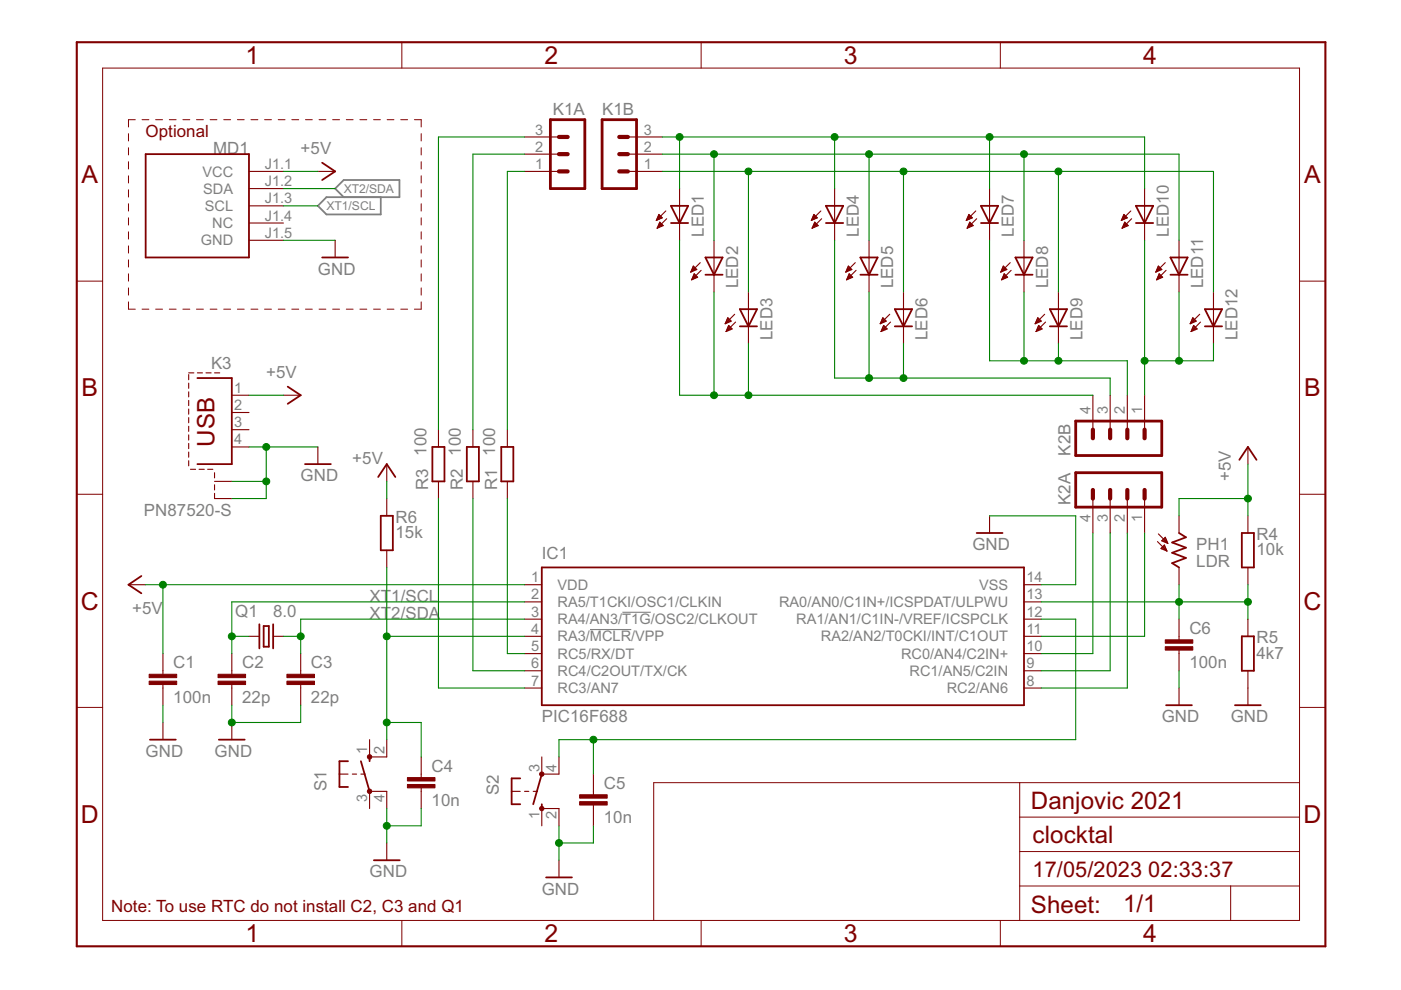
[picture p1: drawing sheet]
<svg xmlns="http://www.w3.org/2000/svg" width="297mm" height="210mm" viewBox="0 0 297 210" stroke-linecap="round" stroke-linejoin="round" font-family="sans-serif">
<path d="M125.1 133.5h8.7M132 129.8h6" fill="none" stroke="#808080" stroke-width=".23"/>
<path d="M72.9 41.8l-1.8-1.8 1.8-1.8h11.8v3.6h-15.5l-1.8 1.8 1.8 1.9h11.5v-3.7" fill="none" stroke="#808080" stroke-width=".38"/>
<g fill="none" stroke="#800000" stroke-width=".21">
<path d="M21.8 14.4h253.7v180.8h-253.7zM85.2 9v5.4M148.7 9v5.4M212.1 9v5.4M27.2 28.3v1.6M27.2 31.3v1.6M27.2 34.3v1.5M27.2 37.3v1.5M28.7 25.4h-1.5v1.5M30.1 25.4h1.5M33 25.4h1.5M35.9 25.4h1.4"/>
<path d="M38.8 25.4h1.4M41.7 25.4h1.4M44.6 25.4h1.4M47.4 25.4h1.5M50.3 25.4h1.5M53.2 25.4h1.5M56.1 25.4h1.5M59 25.4h1.4M61.9 25.4h1.4M64.8 25.4h1.4M67.6 25.4h1.5M70.5 25.4h1.5"/>
<path d="M73.4 25.4h1.5M76.3 25.4h1.5M79.2 25.4h1.4M82.1 25.4h1.4M85 25.4h1.4M87.9 25.4h1.4v1.5M89.3 28.3v1.6M89.3 31.3v1.6M89.3 34.3v1.5M89.3 37.3v1.5M16.3 59.6h5.5M27.2 40.2v1.6"/>
<path d="M27.2 43.2v1.5M27.2 46.2v1.5M27.2 49.1v1.6M27.2 52.1v1.6M27.2 55.1v1.5M27.2 58.1v1.5M89.3 40.2v1.6M89.3 43.2v1.5M89.3 46.2v1.5M89.3 49.1v1.6M89.3 52.1v1.6M89.3 55.1v1.5"/>
<path d="M89.3 58.1v1.5M275.5 59.6h5.5M27.2 64v1.6h1.5M27.2 61v1.6M30.1 65.6h1.5M33 65.6h1.5M35.9 65.6h1.4M38.8 65.6h1.4M41.7 65.6h1.4M44.6 65.6h1.4M47.4 65.6h1.5M50.3 65.6h1.5"/>
<path d="M53.2 65.6h1.5M56.1 65.6h1.5M59 65.6h1.4M61.9 65.6h1.4M64.8 65.6h1.4M67.6 65.6h1.5M70.5 65.6h1.5M73.4 65.6h1.5M76.3 65.6h1.5M79.2 65.6h1.4M82.1 65.6h1.4M85 65.6h1.4"/>
<path d="M89.3 61v1.6M89.3 64v1.6h-1.4M16.3 104.8h5.5M275.5 104.8h5.5M16.3 150h5.5M275.5 150h5.5M216.2 165.9v29.3M216.2 173.2h59.3M275.5 165.9h-136.9v29.3M85.2 195.2v5.4M148.7 195.2v5.4M212.1 195.2v5.4"/>
<path d="M216.2 187.9h59.3M216.2 180.6h59.3M260.9 187.9v7.3"/>
</g>
<g fill="none" stroke="#800000" stroke-width=".23">
<path d="M52.8 36.3h7.3M52.8 40h7.3M67.4 36.3h3.7M111.2 36.3h7.3M111.2 32.7h7.3M111.2 29h7.3M133.1 36.3h7.3M133.1 32.7h7.3M133.1 29h7.3M144.1 40v10.9M177 40v10.9M209.8 40v10.9"/>
<path d="M242.7 40v10.9M52.8 43.6h7.3M52.8 47.3h7.3M52.8 50.9h7.3M71.1 50.9v3.7M139.2 46.7h.1M139.3 46.5h.5M139.3 46.3h.9M139.3 48.3h.1M139.4 46.1h.9M139.4 48.2h.4M139.5 45.9h.6"/>
<path d="M139.5 48h.8M139.6 45.7h.4M139.6 47.8h1M139.7 45.5h.1M139.7 47.6h.7M139.7 45.5l.7 .7-1.3 .5zM139.7 47.4h.5M139.8 47.2h.2M139.9 47.1l.7 .7-1.3 .6zM141.2 44.7l-2.1 2M141.4 46.4l-2.1 2M146.5 57.5h.4"/>
<path d="M146.6 57.3h.7M146.7 57.1h1M146.7 59.2h.2M146.8 57h.8M146.8 59h.6M146.9 56.8h.5M146.9 58.8h.9M146.9 56.6h.3M146.9 58.7h.9M147 58.5h.6M147.1 58.3h.3M147.2 58.1h.1"/>
<path d="M147.2 58.1l.7 .7-1.3 .5zM147.7 57.1l-.7-.7-.5 1.3M147.7 57.1l-1.2 .6M148.5 55.7l-2 2M148.7 57.3l-2.1 2M151.4 50.9v11M172 46.7h.2M172.1 46.5h.5M172.2 46.3h.9M172.2 48.3h.1M172.3 46.1h.9M172.3 48.2h.4"/>
<path d="M172.4 45.9h.6M172.4 48h.8M172.4 45.7h.4M172.4 47.8h1M172.5 45.5h.1M172.5 47.6h.7M172.6 45.5l.7 .7-1.3 .5zM172.6 47.4h.4M172.7 47.2h.2M172.7 47.1l.8 .7-1.3 .6zM174 44.7l-2 2M174.2 46.4l-2 2"/>
<path d="M179.4 57.5h.3M179.5 57.3h.6M179.6 57.1h1M179.6 59.2h.2M179.6 57h.8M179.6 59h.6M179.7 56.8h.5M179.7 58.8h1M179.8 56.6h.2M179.8 58.7h.8M179.9 58.5h.5M180 58.3h.3"/>
<path d="M180 58.1h.1M180 58.1l.8 .7-1.3 .5zM180.6 57.1l-.7-.7-.6 1.3M180.6 57.1l-1.3 .6M181.3 55.7l-2 2M181.5 57.3l-2 2M184.3 50.9v11M204.9 46.7h.2M205 46.5h.5M205.1 46.3h.8M205.1 48.3h.1M205.1 46.1h1"/>
<path d="M205.1 48.2h.5M205.2 45.9h.7M205.2 48h.8M205.3 45.7h.4M205.3 47.8h1M205.4 45.5h.1M205.4 47.6h.7M205.4 45.5l.8 .7-1.3 .5zM205.5 47.4h.4M205.5 47.2h.2M205.6 47.1l.7 .7-1.2 .6zM206.9 44.7l-2 2"/>
<path d="M207.1 46.4l-2 2M212.3 57.5h.3M212.3 57.3h.7M212.4 57.1h1M212.4 59.2h.3M212.5 57h.8M212.5 59h.6M212.6 56.8h.5M212.6 58.8h.9M212.7 56.6h.2M212.7 58.7h.8M212.7 58.5h.6"/>
<path d="M212.8 58.3h.3M212.9 58.1h.1M212.9 58.1l.7 .7-1.2 .5zM213.5 57.1l-.8-.7-.5 1.3M213.5 57.1l-1.3 .6M214.2 55.7l-2 2M214.4 57.3l-2 2M217.1 50.9v11M237.8 46.7h.1M237.8 46.5h.6M237.9 46.3h.9M237.9 48.3h.1"/>
<path d="M238 46.1h.9M238 48.2h.4M238.1 45.9h.6M238.1 48h.8M238.2 45.7h.3M238.2 47.8h.9M238.3 45.5h.1M238.3 47.6h.7M238.3 45.5l.7 .7-1.3 .5zM238.3 47.4h.5M238.4 47.2h.2M238.5 47.1l.7 .7-1.3 .6z"/>
<path d="M239.8 44.7l-2.1 2M239.9 46.4l-2 2M245.1 57.5h.3M245.2 57.3h.7M245.3 57.1h1M245.3 59.2h.2M245.4 57h.7M245.4 59h.6M245.4 56.8h.6M245.4 58.8h1M245.5 56.6h.3M245.5 58.7h.9"/>
<path d="M245.6 58.5h.6M245.7 58.3h.3M245.8 58.1h.1M245.8 58.1l.7 .7-1.3 .5zM246.3 57.1l-.7-.7-.6 1.3M246.3 57.1l-1.3 .6M247.1 55.7l-2.1 2M247.2 57.3l-2 2M250 50.9v11M40 79.4v1.1M40 79.1h1.1M41.8 79.1h1.1"/>
<path d="M43.7 79.1h1.1M45.5 79.1h1.1M153.8 68.6h.1M153.9 68.4h.5M153.9 68.2h.9M153.9 70.3h.1M154 68h.9M154 70.1h.4M154.1 67.8h.7M154.1 69.9h.8M154.2 67.6h.4M154.2 69.7h1"/>
<path d="M154.3 67.5h.1M154.3 69.5h.7M154.3 67.4l.7 .7-1.2 .5zM154.3 69.3h.5M154.4 69.1h.2M154.5 69l.7 .7-1.3 .6zM155.8 66.6l-2 2M156 68.3l-2.1 2M158.7 61.9v11M186.6 68.6h.2M186.7 68.4h.5M186.8 68.2h.9"/>
<path d="M186.8 70.3h.1M186.9 68h.9M186.9 70.1h.4M187 67.8h.6M187 69.9h.7M187 67.6h.4M187 69.7h1M187.1 67.5h.1M187.1 69.5h.8M187.2 67.4l.7 .7-1.3 .5zM187.2 69.3h.5M187.3 69.1h.2"/>
<path d="M187.3 69l.8 .7-1.3 .6zM188.6 66.6l-2 2M188.8 68.3l-2 2M191.6 61.9v11M219.5 68.6h.1M219.6 68.4h.5M219.7 68.2h.8M219.7 70.3h.1M219.8 68h.9M219.8 70.1h.4M219.8 67.8h.7M219.8 69.9h.8"/>
<path d="M219.9 67.6h.4M219.9 69.7h1M220 67.5h.1M220 69.5h.7M220 67.4l.8 .7-1.3 .5zM220.1 69.3h.4M220.2 69.1h.1M220.2 69l.7 .7-1.2 .6zM221.5 66.6l-2 2M221.7 68.3l-2 2M224.4 61.9v11M252.4 68.6h.1"/>
<path d="M252.5 68.4h.4M252.5 68.2h.9M252.5 70.3h.1M252.6 68h.9M252.6 70.1h.4M252.7 67.8h.6M252.7 69.9h.8M252.8 67.6h.4M252.8 69.7h1M252.9 67.5h.1M252.9 69.5h.7M252.9 67.4l.7 .7-1.3 .5z"/>
<path d="M252.9 69.3h.5M253 69.1h.2M253.1 69l.7 .7-1.3 .6zM254.4 66.6l-2.1 2M254.5 68.3l-2 2M257.3 61.9v11M40 81.2v1.1M40 83.1v1.1M40 84.9v1.1M40 86.7v1.1M40 88.5v1.1M40 90.4v1.1"/>
<path d="M40 92.2v1.1M40 94v1.1M40 95.8v1.1M40 97.7v1.1M40.4 99.5h1.1M42.2 99.5h1.1M44 99.5h1.1M49.1 83.8h3.7M49.1 87.5h3.7M49.1 91.1h3.7M49.1 94.8h3.7M60.1 83.8h3.7"/>
<path d="M67.4 94.8v3.6M82 98.4v3.7M93 91.1v3.7M100.3 91.1v3.7M107.6 91.1v3.7M231.7 83.8v7.3M235.4 83.8v7.3M239 83.8v7.3M242.7 83.8v7.3M264.6 94.8v3.6M45.5 100.2v1.1M45.5 102.8v1.1"/>
<path d="M45.5 104.6v1.1h3.6M45.5 102.1h3.6M82 105.7v3.7M82 116.7v3.6M93 102.1v3.6M100.3 102.1v3.6M107.6 102.1v3.6M209.8 109.4v3.6M231.7 105.7v7.3M235.4 105.7v7.3M239 105.7v7.3M242.7 105.7v7.3"/>
<path d="M245.4 114.8l2 2M245.6 113.2l2 2M246.1 116.3l.8-.7 .5 1.2zM246.3 116.4h.9M246.3 116.2h.8M246.3 114.7l1.3 .5M246.3 114.7l.8-.8 .5 1.3M246.3 114.7h1.1M246.5 116h.5M246.5 114.5h.8M246.7 115.8h.3M246.7 116.5h.6"/>
<path d="M246.7 114.3h.5M246.8 114.9h.6M246.8 115.6h.1M246.9 114.1h.2M247.1 116.7h.3M247.2 115h.3M250 109.4v3.6M264.6 109.4v3.6M27.2 124h3.7M34.5 138.6v4.4M49.1 138.6v4.4M52.8 134.9h2.2"/>
<path d="M57.9 134.9h2.2M63.8 138.6v4.4M111.2 134.9h3.7M111.2 124h3.7M111.2 131.3h3.7M111.2 127.6h3.7M111.2 138.6h3.7M217.1 134.9h3.7M217.1 124h3.7M217.1 131.3h3.7M217.1 127.6h3.7M217.1 138.6h3.7"/>
<path d="M250 120.3v3.7M250 131.3v4.4M250 137.8v4.4M264.6 120.3v3.7M264.6 131.3v3.6M34.5 145.1v4.4M34.5 153.2v3.6M49.1 145.1v4.4M49.1 153.2v3.6M63.8 145.1v4.4M78.4 156.8v3.7h3.6v-3.7M111.2 145.9h3.7"/>
<path d="M111.2 142.2h3.7M217.1 145.9h3.7M217.1 142.2h3.7M250 145.9v3.6M264.6 142.2v7.3M72 164.1h1.8M74.7 164.1h.9M76.5 164.1h.9M78.4 171.4v-3.6h3.6v3.6M82 178.7v3.7M89.3 160.5v4.4M89.3 167v4.4"/>
<path d="M108.5 167.8h1.8M111.2 167.8h.9M113.1 167.8h.9M114.9 160.5v3.6h3.6v-3.6M114.9 175.1v-3.7h3.6v3.7M125.8 164.1v4.4M125.8 170.7v4.4M118.5 182.4v3.6"/>
</g>
<g fill="#800000" stroke="#800000" stroke-width=".21">
<path d="M31.6 144.4h5.9v.7h-5.9z"/>
<path d="M31.6 143h5.9v.7h-5.9z"/>
<path d="M46.2 144.4h5.9v.7h-5.9z"/>
<path d="M46.2 143h5.9v.7h-5.9z"/>
<path d="M60.8 144.4h5.9v.7h-5.9z"/>
<path d="M60.8 143h5.9v.7h-5.9z"/>
<path d="M86.4 166.3h5.8v.7h-5.8z"/>
<path d="M86.4 164.9h5.8v.7h-5.8z"/>
<path d="M122.9 170h5.8v.7h-5.8z"/>
<path d="M122.9 168.5h5.8v.7h-5.8z"/>
<path d="M247.1 137.1h5.8v.7h-5.8z"/>
<path d="M247.1 135.7h5.8v.7h-5.8z"/>
</g>
<g fill="none" stroke="#800000" stroke-width=".38">
<path d="M30.9 32.7h21.9v21.9h-21.9zM68.3 34.5l2.8 1.8-2.8 1.9M68.3 54.6h5.5M142.3 43.6h3.6l-1.8 3.7zM142.3 47.3h3.6M149.6 54.6h3.6l-1.8 3.7zM149.6 58.3h3.6M175.1 47.3h3.7M175.1 43.6h3.7l-1.8 3.7zM182.4 58.3h3.7M182.4 54.6h3.7l-1.8 3.7zM208 47.3h3.6"/>
<path d="M208 43.6h3.6l-1.8 3.7zM215.3 58.3h3.6M215.3 54.6h3.6l-1.8 3.7zM240.8 47.3h3.7M240.8 43.6h3.7l-1.8 3.7zM248.2 58.3h3.6M248.2 54.6h3.6l-1.8 3.7zM156.9 65.6h3.6l-1.8 3.6zM156.9 69.2h3.6M189.7 69.2h3.7M189.7 65.6h3.7l-1.8 3.6zM222.6 69.2h3.6"/>
<path d="M222.6 65.6h3.6l-1.8 3.6zM255.5 69.2h3.6M255.5 65.6h3.6l-1.8 3.6zM41.8 80.2h7.3v18.2h-7.3M61 82l2.8 1.8-2.8 1.8M64.7 98.4h5.4M91.7 94.8h2.5v7.3h-2.5zM99 94.8h2.5v7.3h-2.5zM106.3 94.8h2.5v7.3h-2.5zM262.8 97.5l1.8-2.7 1.8 2.7M80.2 101.1l1.8-2.7 1.8 2.7M80.7 109.4h2.6v7.3h-2.6z"/>
<path d="M207.1 113h5.5M250 113l1.4 .9-2.9 1.1 2.9 1.1-2.9 1.1 2.9 1.1-2.9 1.1 1.5 .9M263.3 113h2.6v7.3h-2.6zM30 122.1l-2.8 1.9 2.8 1.8M55 132.4v5.1M55.9 132.7h1.1v4.4h-1.1zM57.9 132.4v5.1M114.9 120.3h102.2v29.2h-102.2zM263.3 134.9h2.6v7.3h-2.6zM31.8 156.8h5.5M46.4 156.8h5.5M247.2 149.5h5.5"/>
<path d="M261.8 149.5h5.5M73.8 161.4h-1.8v5.5h1.8M76.5 161.4l1.9 6.4M78.4 160.5v.9M110.3 165h-1.8v5.5h1.8M114.9 170.5v.9M114.9 164.1l-1.8 6.4M79.3 182.4h5.5M115.8 186h5.5"/>
</g>
<path d="M16.3 9h264.7v191.6h-264.7z" fill="none" stroke="#800000" stroke-width=".44"/>
<g fill="#800000" stroke="#800000" stroke-width=".21">
<circle cx="78.4" cy="167.8" r=".48"/>
<circle cx="78.4" cy="160.5" r=".48"/>
<circle cx="114.9" cy="164.1" r=".48"/>
<circle cx="114.9" cy="171.4" r=".48"/>
</g>
<path d="M116.7 25.4h7.3v14.6h-7.3zM127.7 25.4h7.3v14.6h-7.3zM228.1 89.3h18.2v7.3h-18.2zM228.1 100.2h18.2v7.3h-18.2z" fill="none" stroke="#800000" stroke-width=".59"/>
<g fill="none" stroke="#800000" stroke-width=".89">
<path d="M118.5 29h1.9M118.5 32.7h1.9M118.5 36.3h1.9M131.3 29h1.8M131.3 32.7h1.8M131.3 36.3h1.8M231.7 91.1v1.8M235.4 91.1v1.8M239 91.1v1.8M242.7 91.1v1.8M231.7 103.9v1.8M235.4 103.9v1.8"/>
<path d="M239 103.9v1.8M242.7 103.9v1.8"/>
</g>
<g fill="none" stroke="#008000" stroke-width=".23">
<path d="M60.1 36.3h7.3M60.1 40h11M111.2 32.7h-10.9v58.4M111.2 29h-18.2v62.1M111.2 36.3h-3.6v54.8M140.4 29h102.3v11M140.4 36.3h116.9v25.6M140.4 32.7h109.6v18.2M144.1 29v11M151.4 32.7v18.2M158.7 36.3v25.6M177 29v11"/>
<path d="M184.3 32.7v18.2M191.6 36.3v25.6M209.8 29v11M217.1 32.7v18.2M224.4 36.3v25.6M60.1 43.6h7.3M60.1 50.9h11M144.1 50.9v32.9h87.6M177 50.9v29.3h58.4v3.6M209.8 50.9v25.6h29.2v7.3M242.7 50.9v32.9M151.4 61.9v21.9"/>
<path d="M158.7 72.9v10.9M184.3 61.9v18.3M191.6 72.9v7.3M217.1 61.9v14.6M224.4 72.9v3.6M250 61.9v14.6M257.3 72.9v3.6h-14.6M52.8 83.8h7.3M52.8 94.8h14.6M56.5 94.8v10.9h-7.4M264.6 98.4v11M49.1 102.1h7.4"/>
<path d="M82 102.1v3.6M93 105.7v40.2h18.2M100.3 105.7v36.5h10.9M107.6 105.7v32.9h3.6M209.8 109.4h18.3v14.6h-7.3M231.7 113v25.6h-10.9M235.4 113v29.2h-14.6M239 113v32.9h-18.2M242.7 113v21.9h-21.9M264.6 105.7h-14.6v3.7M30.9 124h80.3M34.5 124v14.6"/>
<path d="M49.1 134.9h3.7M60.1 134.9h3.7M82 134.9h29.2M82 120.3v36.5M111.2 127.6h-62.1v11M111.2 131.3h-47.4v7.3M220.8 127.6h43.8M220.8 131.3h7.3v25.5h-109.6v3.7M250 124v7.3M264.6 124v7.3M34.5 149.5v3.7M49.1 149.5v3.7h14.7v-3.7"/>
<path d="M82 153.2h7.3v7.3M125.8 156.8v7.3M250 142.2v3.7M82 171.4v7.3M89.3 171.4v3.7h-7.3M118.5 175.1v7.3M125.8 175.1v3.6h-7.3"/>
</g>
<g fill="#008000" stroke="#008000" stroke-width=".21">
<circle cx="151.4" cy="83.8" r=".73"/>
<circle cx="158.7" cy="83.8" r=".73"/>
<circle cx="250" cy="76.5" r=".73"/>
<circle cx="242.7" cy="76.5" r=".73"/>
<circle cx="184.3" cy="80.2" r=".73"/>
<circle cx="191.6" cy="80.2" r=".73"/>
<circle cx="217.1" cy="76.5" r=".73"/>
<circle cx="224.4" cy="76.5" r=".73"/>
<circle cx="184.3" cy="32.7" r=".73"/>
<circle cx="217.1" cy="32.7" r=".73"/>
<circle cx="151.4" cy="32.7" r=".73"/>
<circle cx="177" cy="29" r=".73"/>
<circle cx="209.8" cy="29" r=".73"/>
<circle cx="144.1" cy="29" r=".73"/>
<circle cx="224.4" cy="36.3" r=".73"/>
<circle cx="191.6" cy="36.3" r=".73"/>
<circle cx="158.7" cy="36.3" r=".73"/>
<circle cx="49.2" cy="134.9" r=".73"/>
<circle cx="63.8" cy="134.9" r=".73"/>
<circle cx="49.2" cy="153.2" r=".73"/>
<circle cx="82" cy="175.1" r=".73"/>
<circle cx="118.5" cy="178.7" r=".73"/>
<circle cx="56.5" cy="102.1" r=".73"/>
<circle cx="56.5" cy="94.8" r=".73"/>
<circle cx="34.6" cy="124" r=".73"/>
<circle cx="264.6" cy="105.7" r=".73"/>
<circle cx="125.8" cy="156.8" r=".73"/>
<circle cx="82" cy="134.9" r=".73"/>
<circle cx="82" cy="153.2" r=".73"/>
<circle cx="250" cy="127.6" r=".73"/>
<circle cx="264.6" cy="127.6" r=".73"/>
</g>
<g font-size="5.9" fill="#800000">
<text x="52" y="13.6">1</text>
<text x="115.5" y="13.6">2</text>
<text x="178.9" y="13.6">3</text>
<text x="242.4" y="13.6">4</text>
<text x="17.3" y="38.9">A</text>
<text x="276.5" y="38.9">A</text>
<text x="17.3" y="84.1">B</text>
<text x="276.5" y="84.1">B</text>
<text x="17.1" y="129.2">C</text>
<text x="276.4" y="129.2">C</text>
<text x="17.1" y="174.4">D</text>
<text x="276.4" y="174.4">D</text>
<text x="52" y="199.8">1</text>
<text x="115.5" y="199.8">2</text>
<text x="178.9" y="199.8">3</text>
<text x="242.4" y="199.8">4</text>
</g>
<g font-size="5.7" fill="#800000">
<text x="45.5" y="94.8" transform="rotate(-90 45.5 94.8)">USB</text>
<text x="218.6" y="171.4">Danjovic 2021</text>
<text x="218.9" y="178.7">clocktal</text>
<text x="218.6" y="193.5">Sheet:</text>
<text x="238.1" y="193.3">1/1</text>
</g>
<g font-size="5.1" fill="#800000">
<text x="218.9" y="186">17/05/2023</text>
<text x="243.5" y="186">02:33:37</text>
</g>
<g font-size="4" fill="#800000">
<text x="30.9" y="29">Optional</text>
<text x="23.6" y="193.3">Note: To use RTC do not install C2, C3 and Q1</text>
</g>
<g font-size="4" fill="#808080">
<text x="117.2" y="24.3">K1A</text>
<text x="127.6" y="24.3">K1B</text>
<text x="45.2" y="32.7">MD1</text>
<text x="63.7" y="32.7">+5V</text>
<text x="149.2" y="50.2" transform="rotate(-90 149.2 50.2)">LED1</text>
<text x="182.1" y="50.2" transform="rotate(-90 182.1 50.2)">LED4</text>
<text x="214.9" y="50.2" transform="rotate(-90 214.9 50.2)">LED7</text>
<text x="247.8" y="50.2" transform="rotate(-90 247.8 50.2)">LED10</text>
<text x="67.4" y="58.2">GND</text>
<text x="156.5" y="61.2" transform="rotate(-90 156.5 61.2)">LED2</text>
<text x="189.4" y="61.2" transform="rotate(-90 189.4 61.2)">LED5</text>
<text x="222.2" y="61.2" transform="rotate(-90 222.2 61.2)">LED8</text>
<text x="255.1" y="61.2" transform="rotate(-90 255.1 61.2)">LED11</text>
<text x="163.8" y="72.1" transform="rotate(-90 163.8 72.1)">LED3</text>
<text x="196.7" y="72.1" transform="rotate(-90 196.7 72.1)">LED6</text>
<text x="229.5" y="72.1" transform="rotate(-90 229.5 72.1)">LED9</text>
<text x="262.4" y="72.1" transform="rotate(-90 262.4 72.1)">LED12</text>
<text x="44.7" y="78.3">K3</text>
<text x="56.4" y="80.1">+5V</text>
<text x="74.7" y="98.4">+5V</text>
<text x="90.4" y="96.6" transform="rotate(-90 90.4 96.6)">100</text>
<text x="97.7" y="96.6" transform="rotate(-90 97.7 96.6)">100</text>
<text x="105" y="96.6" transform="rotate(-90 105 96.6)">100</text>
<text x="227" y="96.6" transform="rotate(-90 227 96.6)">K2B</text>
<text x="63.7" y="102.1">GND</text>
<text x="90.8" y="103.9" transform="rotate(-90 90.8 103.9)">R3</text>
<text x="98.1" y="103.9" transform="rotate(-90 98.1 103.9)">R2</text>
<text x="105.4" y="103.9" transform="rotate(-90 105.4 103.9)">R1</text>
<text x="227" y="107" transform="rotate(-90 227 107)">K2A</text>
<text x="260.9" y="102.1" transform="rotate(-90 260.9 102.1)">+5V</text>
<text x="30.5" y="109.4">PN87520-S</text>
<text x="83.8" y="110.9">R6</text>
<text x="83.8" y="114.1">15k</text>
<text x="114.9" y="118.5">IC1</text>
<text x="206.2" y="116.7">GND</text>
<text x="253.6" y="116.7">PH1</text>
<text x="266.4" y="117.8">10k</text>
<text x="266.4" y="114.5">R4</text>
<text x="253.6" y="120.3">LDR</text>
<text x="28" y="130.2">+5V</text>
<text x="49.9" y="130.9">Q1</text>
<text x="57.9" y="130.9">8.0</text>
<text x="78.4" y="127.6">XT</text>
<text x="78.4" y="131.3">XT</text>
<text x="82.9" y="127.6">1/SCL</text>
<text x="82.9" y="131.3">2/SDA</text>
<text x="252.2" y="134.4">C6</text>
<text x="266.4" y="136.4">R5</text>
<text x="36.7" y="141.7">C1</text>
<text x="51.3" y="141.7">C2</text>
<text x="65.9" y="141.7">C3</text>
<text x="252.2" y="141.7">100n</text>
<text x="266.4" y="139.7">4k7</text>
<text x="36.7" y="149">100n</text>
<text x="51.3" y="149">22p</text>
<text x="65.9" y="149">22p</text>
<text x="114.9" y="153.2">PIC16F688</text>
<text x="246.3" y="153.2">GND</text>
<text x="260.9" y="153.2">GND</text>
<text x="30.9" y="160.5">GND</text>
<text x="45.5" y="160.5">GND</text>
<text x="69.2" y="167.8" transform="rotate(-90 69.2 167.8)">S1</text>
<text x="91.5" y="163.6">C4</text>
<text x="128" y="167.2">C5</text>
<text x="91.5" y="170.9">10n</text>
<text x="105.7" y="168.5" transform="rotate(-90 105.7 168.5)">S2</text>
<text x="128" y="174.5">10n</text>
<text x="78.4" y="186">GND</text>
<text x="114.9" y="189.7">GND</text>
</g>
<g font-size="3.5" fill="#808080">
<text x="113.4" y="28.5">3</text>
<text x="136.5" y="28.5">3</text>
<text x="56.2" y="35.8">J1.1</text>
<text x="113.4" y="35.8">1</text>
<text x="113.4" y="32.2">2</text>
<text x="136.5" y="35.8">1</text>
<text x="136.5" y="32.2">2</text>
<text x="42.9" y="37.4">VCC</text>
<text x="43.1" y="41.1">SDA</text>
<text x="56.2" y="39.5">J1.2</text>
<text x="43.4" y="44.7">SCL</text>
<text x="56.2" y="43.1">J1.3</text>
<text x="56.2" y="46.8">J1.4</text>
<text x="42.6" y="52">GND</text>
<text x="45" y="48.4">NC</text>
<text x="56.2" y="50.4">J1.5</text>
<text x="49.7" y="83.3">1</text>
<text x="49.7" y="86.9">2</text>
<text x="231.2" y="87.7" transform="rotate(-90 231.2 87.7)">4</text>
<text x="234.9" y="87.7" transform="rotate(-90 234.9 87.7)">3</text>
<text x="238.5" y="87.7" transform="rotate(-90 238.5 87.7)">2</text>
<text x="242.2" y="87.7" transform="rotate(-90 242.2 87.7)">1</text>
<text x="49.7" y="90.6">3</text>
<text x="49.7" y="94.2">4</text>
<text x="231.2" y="110.8" transform="rotate(-90 231.2 110.8)">4</text>
<text x="234.9" y="110.8" transform="rotate(-90 234.9 110.8)">3</text>
<text x="238.5" y="110.8" transform="rotate(-90 238.5 110.8)">2</text>
<text x="242.2" y="110.8" transform="rotate(-90 242.2 110.8)">1</text>
<text x="112.6" y="123.5">1</text>
<text x="118.2" y="125.1">VDD</text>
<text x="207.6" y="125">VSS</text>
<text x="217.6" y="123.5">14</text>
<text x="112.6" y="130.8">3</text>
<text x="112.6" y="127.1">2</text>
<text x="118.2" y="128.7">RA5/T1CKI/OSC1/CLKIN</text>
<text x="165.2" y="128.7">RA0/AN0/C1IN+/ICSPDAT/ULPWU</text>
<text x="217.6" y="127.1">13</text>
<text x="217.6" y="130.8">12</text>
<text x="112.6" y="134.4">4</text>
<text x="118.2" y="132.4">RA4/AN3/T1G/OSC2/CLKOUT</text>
<text x="118.2" y="136">RA3/MCLR/VPP</text>
<text x="168.8" y="132.4">RA1/AN1/C1IN-/VREF/ICSPCLK</text>
<text x="174.1" y="136">RA2/AN2/T0CKI/INT/C1OUT</text>
<text x="217.6" y="134.4">11</text>
<text x="112.6" y="138.1">5</text>
<text x="112.6" y="141.7">6</text>
<text x="118.2" y="139.7">RC5/RX/DT</text>
<text x="118.2" y="143.3">RC4/C2OUT/TX/CK</text>
<text x="191" y="139.7">RC0/AN4/C2IN+</text>
<text x="192.8" y="143.3">RC1/AN5/C2IN</text>
<text x="217.6" y="141.7">9</text>
<text x="217.6" y="138.1">10</text>
<text x="112.6" y="145.4">7</text>
<text x="118.2" y="147">RC3/AN7</text>
<text x="200.7" y="147">RC2/AN6</text>
<text x="217.6" y="145.4">8</text>
<text x="77.8" y="160" transform="rotate(-90 77.8 160)">1</text>
<text x="81.5" y="160" transform="rotate(-90 81.5 160)">2</text>
<text x="114.4" y="163.6" transform="rotate(-90 114.4 163.6)">3</text>
<text x="118" y="163.6" transform="rotate(-90 118 163.6)">4</text>
<text x="77.8" y="170" transform="rotate(-90 77.8 170)">3</text>
<text x="81.5" y="170" transform="rotate(-90 81.5 170)">4</text>
<text x="114.4" y="173.7" transform="rotate(-90 114.4 173.7)">1</text>
<text x="118" y="173.7" transform="rotate(-90 118 173.7)">2</text>
</g>
<g font-size="2.9" fill="#808080">
<text x="72.9" y="40.9">XT2/SDA</text>
<text x="69.2" y="44.6">XT1/SCL</text>
</g>
</svg>
